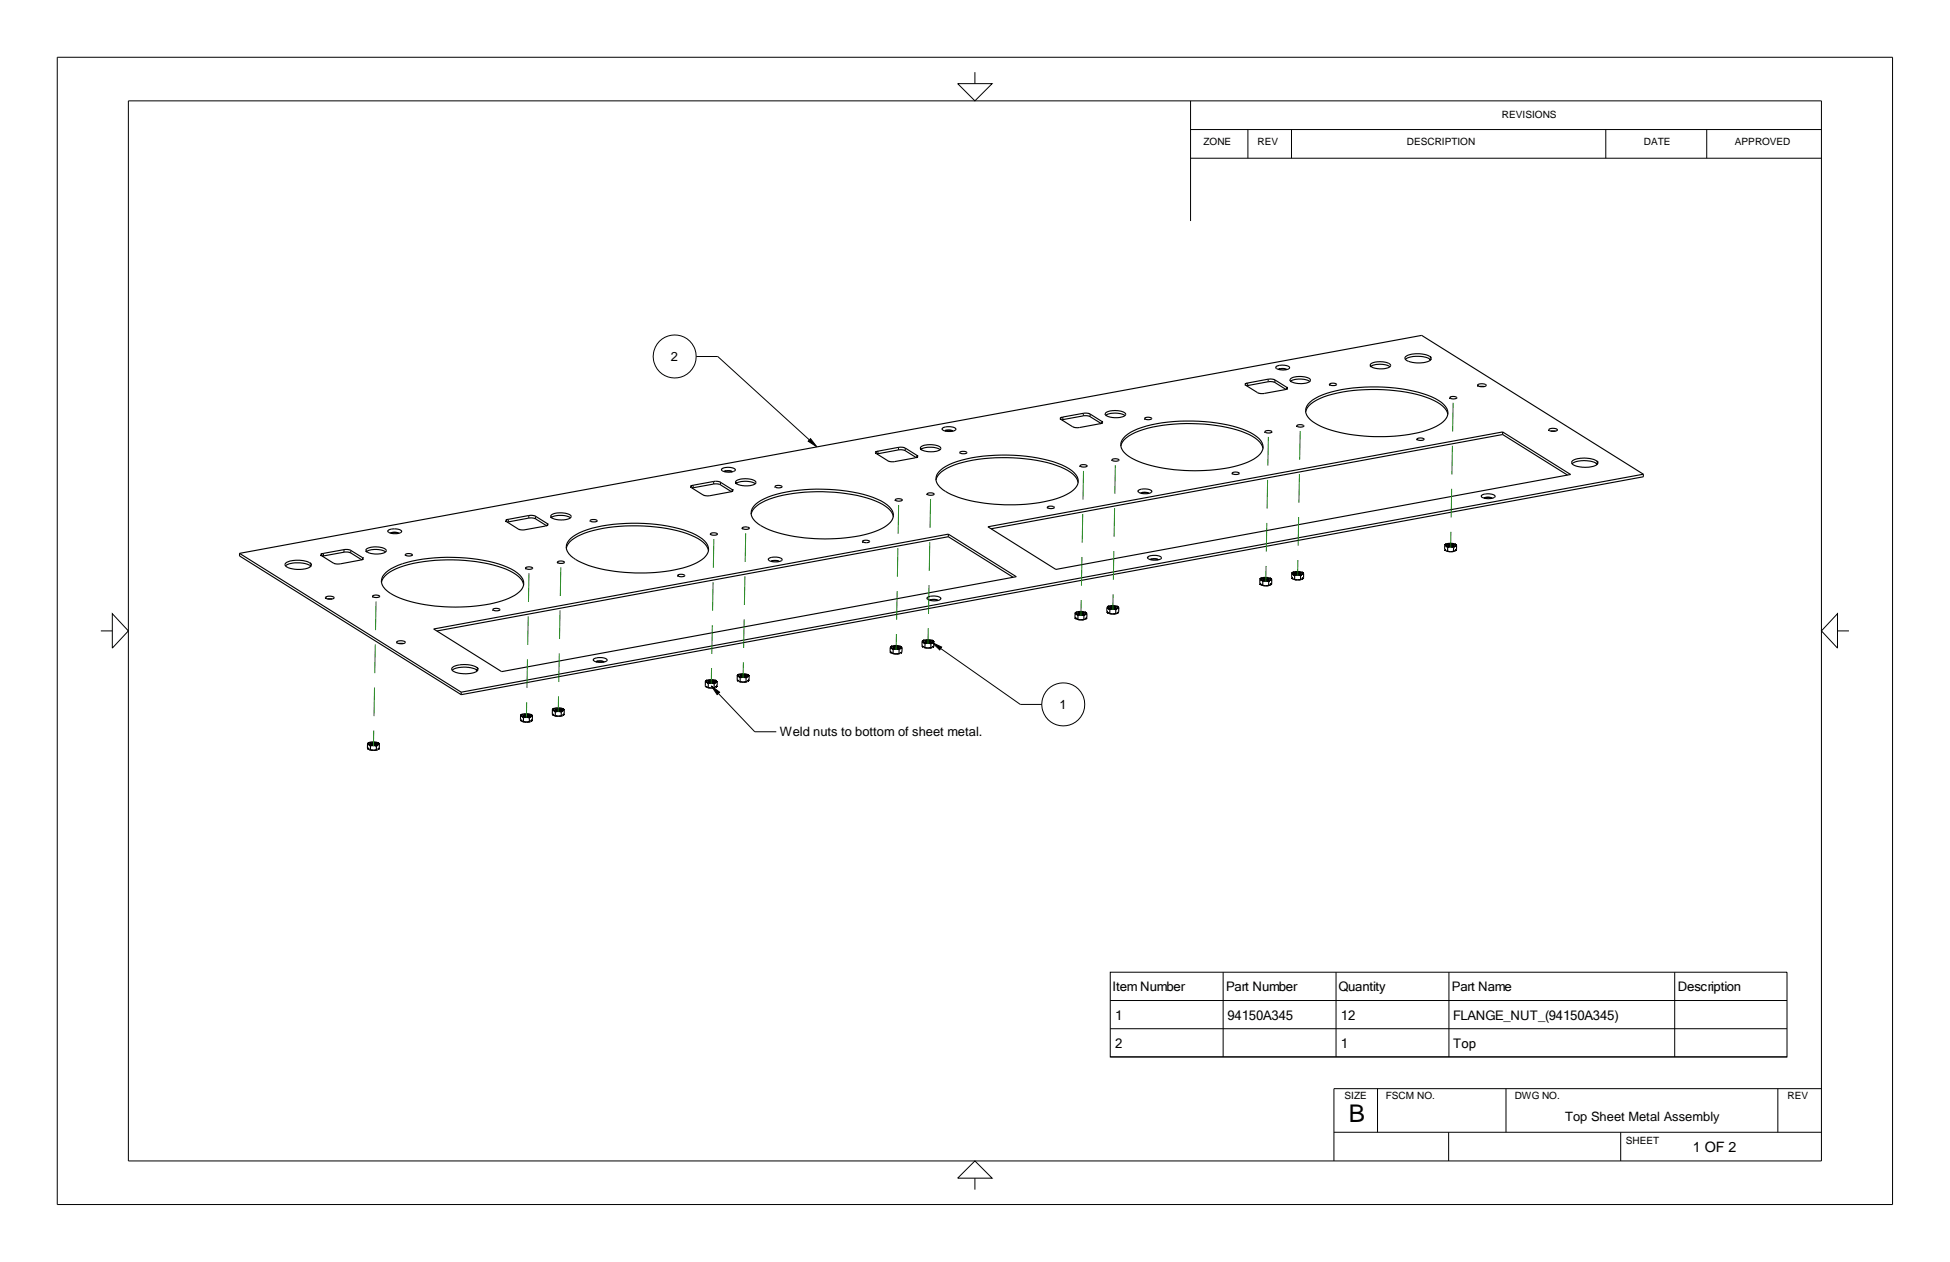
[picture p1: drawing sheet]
<svg xmlns="http://www.w3.org/2000/svg" width="432mm" height="279mm" viewBox="0 0 432 279" stroke-linecap="round" stroke-linejoin="round" font-family="sans-serif">
<g fill="none" stroke="#000" stroke-width=".22">
<path d="M12.7 12.7h406.4v254h-406.4zM212.1 18.5h7.6l-3.8 3.8zM215.9 16v2.5M28.4 22.3h374.9v234.7h-374.9zM263.6 28.7h139.7M263.6 35h139.7M263.6 22.3v26.6M276.3 28.7v6.3M286 28.7v6.3M355.6 28.7v6.3M377.9 28.7v6.3M154.2 78.9h4.7l20.3 18.5"/>
<path d="M179.5 97.1l1.4 1.8-1.9-1.2zM194.4 99.9v.6M199 99l-.1 .6M200.5 99.2l-.1 .6M235.4 92.3v.6M239.9 91.5v.6M241.4 91.7v.5M244 93.3v.4M276.3 84.8v.6M280.8 83.9v.6M282.3 84.1v.6M284.9 85.7v.4"/>
<path d="M112.6 115v.5M117.1 114.1v.6M118.6 114.3v.6M121.2 115.9v.4M153.5 107.4v.6M158 106.6v.6M159.5 106.8v.5M162.1 108.4v.4M203.1 100.8v.4M22.3 139.7h2.6M24.9 135.9l3.5 3.8-3.5 3.8zM71.6 122.5v.6"/>
<path d="M76.2 121.7v.6M77.7 121.9v.5M80.3 123.5v.4M239.8 135.8h.1M240 135.7h.1M246.9 134.5h.1M247 134.4h.1M280.8 128.3h.1M280.9 128.1v.1M287.8 127h.1M288 126.8v.1M321.7 120.7v.1"/>
<path d="M321.8 120.6h.1M406.9 135.9v7.6l-3.6-3.8zM406.9 139.7h2.5M117 158.5h.1M117.2 158.3h.1M124.1 157.1v.1M124.2 157v.1M157.5 151.8l1.8 1.4-.5 .6zM158 150.9h.1M158.1 150.7v.1M159.1 153.5l8 8.5h4.8M165 149.6h.1"/>
<path d="M165.2 149.5h.1M198.9 143.4h.1M199 143.2v.1M206 142v.1M206.1 141.9v.1M206.4 142.3l2.1 1-.4 .6zM208.3 143.6l17.6 12.4h4.8M83.2 164.7h.1M83.3 164.5v.1M245.9 215.2h149.8v18.8h-149.8zM270.8 215.2v18.8M295.8 215.2v18.8"/>
<path d="M320.8 215.2v18.8M370.8 215.2v18.8M245.9 227.8h149.8M245.9 234h149.8M245.9 221.5h149.8M215.9 257l3.8 3.8h-7.6zM295.4 250.7h107.9M305 241v9.7M320.8 250.7v6.3M333.5 241v9.7M358.9 250.7v6.3M393.7 241v9.7"/>
<path d="M403.3 241h-107.9v16M215.9 260.8v2.6"/>
<circle cx="149.4" cy="78.9" r="4.8"/>
<circle cx="235.4" cy="155.9" r="4.8"/>
</g>
<g fill="none" stroke="#000" stroke-width=".25">
<path d="M311.2 79.6a5.3 5.3 0 0 1 5.6 .1M311.2 79a5.1 5.1 0 0 1 5.7 .2 .54 .54 0 0 1-.5 .8 5.9 5.9 0 0 1-5.2-.5l-.1-.2zM203.9 99a4.2 4.2 0 0 1 4.4 .1 1.08 1.08 0 0 1-1.4 .9l-2.1-.1-.9-.4zM203.9 99.5l.9-.4 1.6-.1 .9 .2 .9 .3M208.7 94.8l.9-.3 1.3 .1a.54 .54 0 0 1 .7 .6l-.8 .3h-1.1l-.9-.2-.2-.2zM209.3 95.4l1.1-.2 .6 .2-.8-.1-.9 .1M234.9 92.5l5.7-1 .7 .1 2.8 1.7v.2l-.5 .3-4.7 .9h-.7l-.7-.2-2.6-1.7zM235.1 93l5.6-1 .6 .2 2.5 1.5M244.8 91.4a4.2 4.2 0 0 1 4.4 .2 .89 .89 0 0 1-1 .8l-1.4 .1-1.4-.3-.6-.4zM244.9 91.9l1-.4h1.3l1.2 .2 .7 .3M248.2 98.7a5.5 5.5 0 0 1 4-3.3 38.5 38.5 0 0 1 23.6 .4 5.6 5.6 0 0 1 3.9 3.5M249.2 96.6a18 18 0 0 1 9.4-3.1 37.7 37.7 0 0 1 17.5 1.9l1.5 .8a3.3 3.3 0 0 1 2.1 3.2 5.1 5.1 0 0 1-3.3 2.9 37.4 37.4 0 0 1-19.6 1.2 15.6 15.6 0 0 1-7.3-2.8l-.8-.8-.5-1.1a2.16 2.16 0 0 1 1-2.2z"/>
<path d="M253.5 92.5l.5-.1 .7 .1a.23 .23 0 0 1 .3 .2 .23 .23 0 0 1-.3 .2h-1l-.2-.2zM275.8 85l5-1.1h.9l.6 .2 2.7 1.7 .1 .2-.6 .3-5.3 .8-.7-.1-2.7-1.7zM276 85.4l5.5-.9 .8 .2 2.4 1.5M280.2 95.5l.5-.2 .8 .1a.25 .25 0 0 1 .1 .4 .25 .25 0 0 1-.4 0h-.8l-.3-.2zM282.6 81.2l.6-.3h1.5a.57 .57 0 0 1 .8 .7l-.9 .3h-1.1l-.9-.3zM283.2 81.8l1.1-.2 .5 .3M284.7 81.7l-.9-.1-.6 .2M284.7 81.7l.2 .1M285.8 83.9a4.4 4.4 0 0 1 4.3 .1l.1 .1a1.07 1.07 0 0 1-1.4 .8l-2.2-.1-.9-.5zM285.8 84.4l.8-.4 1.6-.1 1 .2 .8 .4M287.2 94.2l.5-.2 .7 .1a.25 .25 0 0 1 .3 .3 .25 .25 0 0 1-.4 .1h-.9zM289.1 91.2a5.7 5.7 0 0 1 4-3.3 38.6 38.6 0 0 1 23.6 .4 5.6 5.6 0 0 1 3.9 3.4"/>
<path d="M290.1 89a18 18 0 0 1 9.5-3.1 36.3 36.3 0 0 1 18.2 2.3 4.4 4.4 0 0 1 2.8 3.2 4 4 0 0 1-2.6 3 33.7 33.7 0 0 1-17.1 2 21.4 21.4 0 0 1-10.1-3l-1.1-1-.6-1.1a2.43 2.43 0 0 1 1-2.3zM294.4 85l1-.2 .6 .4-.5 .2h-.6l-.4-.2zM303.5 80.6a4.2 4.2 0 0 1 4.4 .2 .89 .89 0 0 1-1 .8l-1.5 .1-1.3-.3-.6-.3zM303.6 81.1l.9-.4 1.3-.1 1.3 .2 .7 .4M313.8 97.1l.6-.1h.6a.26 .26 0 0 1 .3 .3 .26 .26 0 0 1-.4 .2h-.7l-.4-.2zM321.1 87.9l.9-.1 .6 .3-.8 .2-.7-.1zM327.2 85.3l.4-.3h1a.29 .29 0 0 1 .4 .1 .29 .29 0 0 1 0 .4l-1.1 .1-.5-.1-.2-.2M327.6 85.6h1.1M332.7 96.2l14.4 9M332.7 96.2l-113.2 20.9M332.7 95.6v.6M343 95l.7-.2 .7 .1a.33 .33 0 0 1 .5 .3 .33 .33 0 0 1-.5 .3l-1.1-.1-.3-.1z"/>
<path d="M343.4 95.4l1 .1M85.9 117.5l.9-.4 1.4 .1a.53 .53 0 0 1 .7 .6l-.9 .3-.9 .1-1-.3-.2-.2zM86.5 118l.4-.1 .7-.1 .7 .3-.8-.2-.9 .2M112.1 115.1l5-1h.9l.6 .2 2.6 1.6 .1 .3-.5 .3-5.3 .8-.7-.1-2.7-1.7zM112.3 115.6l5.5-.9 .8 .2 2.4 1.5M122 114.1a4.3 4.3 0 0 1 4.4 .1 1.11 1.11 0 0 1-1.3 .9l-2.2-.1-.8-.4-.2-.3zM122.1 114.6l.7-.4 1.7-.1 1 .2 .8 .3M126.4 119.2a18 18 0 0 1 9.4-3.1 37.7 37.7 0 0 1 17.5 1.9l1.5 .9a3.3 3.3 0 0 1 2.1 3.1 5 5 0 0 1-3.3 2.9 37.4 37.4 0 0 1-19.6 1.3 15 15 0 0 1-7.3-2.8l-.8-.9-.5-1a2.18 2.18 0 0 1 1-2.3zM130.7 115.2l1-.2 .5 .3-.9 .2-.6-.1zM153.2 108.1l5.6-1 .6 .2 2.5 1.5M157.2 109.7h-1.3l-3-2 .5-.3 5.4-.8 .7 .1 2.8 1.8-.5 .4-4.6 .8M157.4 118.1l.9-.1 .5 .1 .1 .2-1.1 .2-.4-.2z"/>
<path d="M159.8 103.8l.8-.3h1.5a.54 .54 0 0 1 .7 .7l-1 .3h-1.1l-.8-.3zM160.4 104.4l.4-.2h.7l.7 .3M160.5 104.4l1-.1 .6 .2M163 106.5a4.2 4.2 0 0 1 4.4 .2 .89 .89 0 0 1-1.1 .8l-1.4 .1-1.3-.3-.7-.3zM163 107l1-.4h1.3l1.2 .1 .7 .4M164.4 116.8l.6-.2 .6 .1a.26 .26 0 0 1 .3 .3 .26 .26 0 0 1-.4 .2l-.8-.1-.3-.1zM166.3 113.8a5.7 5.7 0 0 1 4-3.3 38.2 38.2 0 0 1 23.6 .4 5.5 5.5 0 0 1 3.9 3.5M167.3 111.7a17.7 17.7 0 0 1 9.5-3.2 37.6 37.6 0 0 1 17.4 2l1.6 .8a3.3 3.3 0 0 1 2 3.2 5.1 5.1 0 0 1-3.3 2.9 37.4 37.4 0 0 1-19.6 1.2 15 15 0 0 1-7.2-2.8l-.9-.9-.5-1a2.43 2.43 0 0 1 1-2.2zM171.7 107.6l.5-.1h.7a.25 .25 0 0 1 .2 .4 .25 .25 0 0 1-.4 .1l-.8-.1-.3-.1zM191 119.8l.6-.2 .6 .1a.26 .26 0 0 1 .3 .3 .26 .26 0 0 1-.4 .1h-.8l-.3-.2zM194 100.4l-.1-.3 .5-.2 4.7-.9h.8l.6 .2 2.6 1.7 .1 .2-.6 .3-5.2 .8-.7-.1-2.7-1.7M194.2 100.5l5.4-.9 .8 .2 2.5 1.5"/>
<path d="M198.3 110.6l.5-.2 .7 .1a.24 .24 0 0 1 .3 .3 .24 .24 0 0 1-.4 .1h-.9l-.2-.1zM205.3 109.3l1-.2 .5 .2v.2l-1 .1-.4-.1zM207.3 106.3a4.6 4.6 0 0 1 3.1-3 37.4 37.4 0 0 1 20.3-1.1 14.4 14.4 0 0 1 7.4 3.3l.6 1.3M208.2 104.1a18 18 0 0 1 9.5-3.1 37.7 37.7 0 0 1 17.4 1.9l1.6 .9a3.3 3.3 0 0 1 2 3.1 5.1 5.1 0 0 1-3.2 2.9 38.2 38.2 0 0 1-21.6 .8 11.6 11.6 0 0 1-5.6-2.6l-.7-.8-.3-.8a2.16 2.16 0 0 1 .9-2.3zM210 118.3l15 9.4-113.9 21-15.1-9.4M210 118.8l14.3 9M210 118.8l-113.3 20.9M210 118.3l-114 21M210 118.3v.5M212.6 100.1l1.2-.1a.26 .26 0 0 1 .3 .3 .26 .26 0 0 1-.4 .1h-.8l-.4-.2zM218.8 116.6l113.9-21 15.1 9.5-114 21zM231.9 112.3l.9-.2 .7 .2-.3 .3h-.6l-.4-.1z"/>
<path d="M239.3 103.3l.7 .1 .6-.1a.23 .23 0 0 0 .1-.3 .23 .23 0 0 0-.4-.1h-.9l-.2 .2 .1 .2M246.2 101.8l.5 .3 .8-.1a.24 .24 0 0 0 .3-.3 .24 .24 0 0 0-.4-.1h-.9l-.3 .2M252.6 109.2l.4-.2h.7l.7 .2M252.7 109.2l.9-.2 .7 .2M252.8 108.3l-.7 .2-.1 .4 .9 .4 1.7-.1a.4 .4 0 0 0 .5-.4 .4 .4 0 0 0-.5-.4l-.9-.2-.9 .1M272.9 104.7l1-.2 .4 .1 .1 .2-1 .3-.5-.2zM328.1 109.7l.9-.4 1.3 .1a.54 .54 0 0 1 .7 .7l-.7 .2-1.3 .1-.9-.4zM328.7 110.3l.3-.2h.7l.7 .2M328.7 110.3l1.1-.2 .5 .2M348.1 102.7a5.3 5.3 0 0 1 5.6 .1M348.2 102a5.3 5.3 0 0 1 5.6 .3 .62 .62 0 0 1-.7 .8 5.9 5.9 0 0 1-5-.4l-.1-.4zM363.9 105l-49.1-30.7-261.8 48.2"/>
<path d="M363.9 105v.6l-261.8 48.2M363.9 105l-261.8 48.2M53 122.5v.6l49.1 30.7M53 122.5l49.1 30.7M63.2 125.3a5.3 5.3 0 0 1 5.6 .1M63.3 124.6a5.3 5.3 0 0 1 5.6 .3 .76 .76 0 0 1-.8 .9 5.9 5.9 0 0 1-4.9-.5l-.1-.4zM71.2 122.7l5.8-1.1 .7 .2 2.6 1.7 .1 .2-.5 .3-4.6 .8-.8 .1-.6-.2-2.7-1.7zM71.4 123.1l4.9-.9h.7l.6 .2 2.5 1.5M72.2 132.2l.5-.2h.8a.3 .3 0 0 1 .4 .1 .3 .3 0 0 1 0 .4l-1.4 .1-.4-.2zM72.5 132.6h1M81.1 121.6a4.2 4.2 0 0 1 4.4 .2 1.15 1.15 0 0 1-1.3 .8l-1.2 .1-1.3-.3-.6-.4zM81.2 122.1l.9-.4 1.3-.1 1.3 .2 .7 .4"/>
<path d="M82.6 131.9l.5-.2 .7 .1a.23 .23 0 0 1 .2 .3 .23 .23 0 0 1-.3 .1h-.9l-.3-.1zM84.5 128.9a5.5 5.5 0 0 1 4-3.3 38.4 38.4 0 0 1 23.6 .4l2.2 1.2a3.6 3.6 0 0 1 1.7 2.3M89.8 122.7l.5-.1h.8a.23 .23 0 0 1 .2 .3 .23 .23 0 0 1-.4 .2l-.9-.1-.2-.1zM109.2 134.9l1-.2 .4 .1 .1 .2-1 .2-.5-.1zM116 129.2a3.8 3.8 0 0 1-2.7 2.9 34 34 0 0 1-17 2.1 21.9 21.9 0 0 1-10.2-3.1l-1.2-1.1-.4-1a2.16 2.16 0 0 1 .9-2.3 17.7 17.7 0 0 1 9.5-3.1 37.7 37.7 0 0 1 17.5 2l1.5 .8a3.5 3.5 0 0 1 2.1 2.8M116.4 125.7l1.2-.2a.28 .28 0 0 1 .3 .3 .28 .28 0 0 1-.4 .2h-.8l-.3-.2zM123.5 124.4l.5-.2 .8 .1a.24 .24 0 0 1 .1 .3 .24 .24 0 0 1-.3 .1h-.9l-.3-.2zM125.4 121.3a4 4 0 0 1 2.4-2.5 32.9 32.9 0 0 1 17.4-2.1 22.6 22.6 0 0 1 10 3 3.8 3.8 0 0 1 1.7 2.2M150.1 127.3l.5-.2 .8 .1a.24 .24 0 0 1 .2 .4 .24 .24 0 0 1-.4 .1l-.9-.1-.2-.1zM170.2 123.7l.9-.3h1.3a.62 .62 0 0 1 .7 .6l-.5 .3-1.2 .1-1.1-.3-.2-.2zM170.8 124.3l1.1-.2 .6 .2M170.8 124.3l.9-.2 .8 .2"/>
<path d="M205.3 132.3l.9-.3h1.4a.54 .54 0 0 1 .7 .7l-.7 .3h-1.2l-.9-.3-.2-.2zM205.9 132.9l.4-.2h.7l.7 .2M206 132.9l1-.1 .6 .1M238.1 135.8l-.1 .9 .4 .3M238.1 135.8l.3 .2M238.4 136l.3 .2M238.4 136l.7 .2 1.2-.2M238.4 135.6l-.3 .2M238.4 135.6l-.2 .1 .2 .3M238.5 135.5h.1M238.5 135.5l-.1 .1M238.6 135.5l1.1-.1 .5 .1"/>
<path d="M238.6 135.5h-.1M238.7 136.2v.9M238.7 137.1l.7 .1M238.7 136.2l1.3 .1M238.7 137.1h-.2l.9 .1M238.7 135.8h.1M238.8 135.9h.1M238.8 135.8l1.1 .1M238.9 135.8h.9M238.9 135.9l.8 .1M239 136h.7M239 136h.6"/>
<path d="M239 135.6l.9 .2M239 135.6l-.3 .1v.1M239 135.6h.7l.4 .2M239 135.6h.8l.3 .2M239.1 136h.5M239.6 135.7h-.6l-.2 .2M239.6 135.7l.2 .1M239.6 135.7l.1 .1M239.7 135.8h.1M239.8 135.8l.1 .1M239.8 135.8h.1M239.9 135.8v.1"/>
<path d="M239.9 135.9h.1M240 136.3v.8M240 137.1l-.6 .1M240.1 135.8l-.4 .2-.8-.1M240.2 137.1h-.2M240.2 137.1l-.8 .1M240.2 135.5l.1 .1M240.2 135.5h.1M240.3 135.5v.1M240.3 135.6l.4 .3M240.3 135.6l.2 .1-.2 .3M240.3 136l-.3 .3"/>
<path d="M240.7 135.9v.9l-.4 .3M240.7 135.9l-.4 .1M245.1 134.5v.9l.3 .3M245.1 134.5l.3 .1M245.4 134.6l1 .3 1-.2M245.4 134.6l.4 .4h1.3M245.4 134.3l-.3 .2M245.4 134.3l-.1 .1 .1 .2M245.5 134.2l-.1 .1M245.7 135.8h-.2l.9 .1M245.7 135.8l.7 .1M245.8 135l-.1 .8"/>
<path d="M245.8 134.6l1 .1M245.9 134.5l1 .1M245.9 134.5h.9M246 134.6l.8 .1M246 134.6l.7 .1M246 134.7h.7M246.1 134.3l.8 .2M246.1 134.3l-.4 .1 .1 .2M246.1 134.3l.5-.1 .5 .2-.3 .3M246.1 134.3h.8l.2 .2M246.1 134.7h.5M246.6 134.5l-.5-.1-.2 .2"/>
<path d="M246.6 134.5h.3M246.9 134.5v.1M247 134.6h.1M247.1 135.8l-.7 .1M247.1 135v.8M247.3 135.8h.1M247.3 135.8l-.9 .1M247.3 134.2l.1 .1M247.3 134.2h.1M247.3 135.8h-.2M247.3 134.2l-1.2-.1-.7 .2M247.4 134.7l-.3 .3"/>
<path d="M247.4 134.3l.2 .2-.2 .2M247.4 134.3l.3 .3M247.7 134.6l-.3 .1M247.7 134.6v.9l-.3 .2M254.2 123.3l.7-.3h1.5a.51 .51 0 0 1 .6 .2 .51 .51 0 0 1 .1 .5l-.7 .3h-1.2l-1-.3zM254.8 123.9l.4-.2h.7l.6 .2-.7-.2-1 .2M279 128.3v.9l.3 .3M279 128.3l.3 .1M279.3 128.4l.3 .3M279.3 128l-.3 .3M279.3 128l-.1 .1 .1 .3M279.3 128.4l.9 .2 1-.1"/>
<path d="M279.4 129.5l.2 .1M279.4 129.5h.1M279.4 129.5l.9 .2M279.4 128h-.1M279.6 129.6l.7 .1M279.6 128.7v.9M279.6 128.7h1.3M279.7 128.3h.1M279.7 128.3l.9 .1M279.7 128.3h1.1M279.8 128.2l.9 .1M279.8 128.4h.9"/>
<path d="M279.9 128.4h.7M280 128l.8 .3M280 128h.6l.4 .3M280 128l-.3 .1v.2M280 128l1 .2-.4 .2M280 128.4l.5 .1M280.3 127.8l-.9 .2M280.3 127.8l.9 .2M280.5 128.2l.3 .1M280.5 128.2h-.5l-.3 .1M280.8 128.3v.1M280.8 128.3h.1"/>
<path d="M280.8 128.3l.1 .1M280.9 129.6h.3l-.9 .1M280.9 129.6l-.6 .1M280.9 128.7v.9M281.2 128h.1M281.3 128.4l-.4 .3M281.3 128.4l-.1 .1M281.3 128l.3 .3M281.3 128l.1 .2-.1 .2M281.6 128.3v.9l-.3 .3M281.6 128.3l-.3 .1M286 127v.9l.3 .3"/>
<path d="M286 127l.4 .1M286.4 127.1l.7 .2 1.2-.2M286.4 127.1l.3 .3M286.4 126.7l-.4 .3M286.4 126.7l-.2 .2 .2 .2M286.5 126.7h.1M286.5 126.7h-.1M286.5 126.7l1.1-.2 .6 .2M286.7 128.3l-.3-.1 .9 .2M286.7 127.4h1.3M286.7 128.3l.6 .1M286.7 127.4v.9"/>
<path d="M286.8 127l.9 .1M286.8 127h1M286.9 126.9l.9 .1M286.9 126.9l-.1 .1M286.9 127.1h.8M287 127.1h.6M287 126.7l-.3 .2 .1 .1M287 126.7h.6l.4 .2-.3 .2M287 126.7l.8 .1 .2 .2M287 126.7l.8 .3M287 127.1h.5M287.6 126.9h-.7"/>
<path d="M287.6 126.9l.2 .1M287.8 127h.1M287.9 127v.1M288 127.4v.9M288 128.3l-.7 .1M288.2 128.2v.1M288.2 128.2l-.2 .1M288.2 128.3l-.9 .1M288.2 126.7h.1M288.3 126.7l.2 .2-.2 .2M288.3 127.1l-.3 .3M288.3 126.7l.4 .3"/>
<path d="M288.7 127l-.1 .9-.3 .3M288.7 127l-.4 .1M319.9 120.8v.8l.3 .3M319.9 120.8l.3 .1M320.2 120.9l1 .2M320.2 120.9l.4 .3M320.3 120.5l-.2 .1 .1 .3M320.3 120.5l-.4 .3M320.3 122h.2M320.3 122l.9 .1M320.5 122l.7 .1M320.6 121.2l-.1 .8"/>
<path d="M320.6 120.8l1 .1M320.7 120.7l1 .1M320.7 120.7h.9M320.8 120.9h.8M320.9 120.5l1 .1-.1 .2-.2 .1M320.9 120.5l-.4 .1 .1 .2M320.9 120.5h.7l.3 .2M320.9 120.5l.8 .2M320.9 120.9h.5M321.2 121.1l.7 .1M321.2 121.1l-.6 .1M321.4 120.6h-.5l-.2 .2"/>
<path d="M321.4 120.6l.3 .1M321.4 120.6l.3 .2M321.7 120.8h.1M321.7 120.7v.1M321.8 120.8h.1M321.9 122l-.7 .1M321.9 121.2v.8M322.1 122l-.9 .1M322.1 120.4l.1 .1M322.1 120.4l-1.2-.1-.6 .2M322.1 122h.1M322.1 122h-.2"/>
<path d="M322.2 120.9l-.3 .3M322.2 120.9l-1 .2M322.2 120.5l.2 .2-.2 .2M322.2 120.5l.3 .3M322.5 120.8v.9l-.3 .3M322.5 120.8l-.3 .1M322.5 120.8h.1M87.9 142.1l.7-.2h.7a.33 .33 0 0 1 .4 .3 .33 .33 0 0 1-.5 .3h-1l-.4-.3zM88.3 142.5h1M100.1 147.8a5.1 5.1 0 0 1 5.7 .2 .55 .55 0 0 1-.5 .8 6 6 0 0 1-5.2-.4l-.1-.3zM100.1 148.4a5.3 5.3 0 0 1 5.6 .1M102.1 153.2v.6"/>
<path d="M115.3 158.5v.9l.3 .3M115.3 158.5l.3 .1M115.6 158.2l-.2 .2 .2 .2M115.6 158.2l-.3 .3M115.6 158.6l1 .2 1-.2M115.6 158.6l.3 .3M115.7 159.7h.1M115.7 159.7l.2 .1M115.7 158.1l-.1 .1M115.7 158.1h.1M115.7 159.7l.9 .2M115.7 158.1l1.1-.1 .7 .2"/>
<path d="M115.9 159.8l.7 .1M115.9 158.9v.9M115.9 158.9h1.3M116 158.5h.1M116 158.5l.9 .1M116.2 158.6h.7M116.2 158.2l.9 .3M116.2 158.2l1 .1M116.2 158.2l-.3 .1 .1 .2M116.3 158.6h.5M116.8 158.4l.2 .1M116.8 158.4h.1"/>
<path d="M116.8 158.4l-.6-.1-.2 .2M116.9 158.6h-.8h.8M117 158.5h.1M117.1 158.5h.1M117.1 158.5v.1M117.1 158.5h-1.1l.6-.1 .5 .2M117.2 158.3v.2M117.2 158.3l.1 .1M117.2 158.9v.9M117.2 159.8l-.6 .1M117.2 159.8l.2-.1-.8 .2M117.3 158.4l-.4 .2"/>
<path d="M117.5 158.2h.1M117.6 158.2l.3 .3M117.6 158.6l-.4 .3M117.6 158.2l.1 .1-.1 .3M117.9 158.5v.9l-.4 .3M117.9 158.5l-.3 .1M122.3 157.2l.3 .1M122.3 157.2v.9l.3 .2M122.6 157.3h.1M122.6 157.3l.8 .2 1.2-.2M122.7 156.9l-.4 .3M122.7 156.9l-.2 .2 .1 .2"/>
<path d="M122.7 157.3l.3 .3M122.7 158.4l.3 .1M122.7 158.4h.1M122.7 158.4l.9 .2M122.8 156.8l1.1-.1 .6 .2M122.8 156.8l-.1 .1M123 158.5l.6 .1M123 157.6h1.3M123 157.6v.9M123 157.2l1 .1M123.1 157.2h1M123.1 157.1h1"/>
<path d="M123.2 157.3h.8M123.3 156.9h.7l.3 .2M123.3 156.9l1 .1-.1 .2-.2 .1M123.3 156.9l.8 .2M123.3 156.9l-.3 .1v.2M123.3 157.3h.5M123.8 157.1l.3 .1M123.8 157.1h-.5l-.2 .1M123.9 157.3h-.7h.8M124.1 157.2l.1 .1M124.1 157.2h.1M124.2 157.2h.1"/>
<path d="M124.3 158.5l-.7 .1M124.3 157.6v.9M124.5 158.4l-.9 .2M124.5 158.4h.1M124.5 158.4l-.2 .1M124.5 156.9h.1M124.6 157.3l-.3 .3M124.6 156.9l.2 .2-.2 .2M124.6 156.9l.3 .3M124.9 157.2h.1M124.9 157.2l-.3 .1M124.9 157.2v.9l-.3 .3"/>
<path d="M131.4 145.9l.7-.3 1.6 .1a.52 .52 0 0 1 .7 .6l-.8 .3h-1.2l-.9-.3zM132 146.5l.9-.2 .9 .3M132.1 146.6l.9-.2 .7 .2M156.2 150.9l1.3 .4M156.2 150.9v.9l.3 .3M156.5 150.6l-.1 .3 .4 .4M156.5 150.6l-.3 .3M156.7 150.6h-.2M156.7 150.6l1.1-.1 .7 .2M156.8 152.2h-.2l.9 .1M156.8 152.2l.7 .1M156.8 151.3v.9"/>
<path d="M156.9 150.9h.1M156.9 151l.9 .1M156.9 150.9l1.1 .1M157 150.9h.9M157.1 151l.8 .1M157.2 150.6l.7 .1 .3 .2M157.2 150.6l-.3 .1v.2M157.2 150.6l.8 .3M157.2 150.6l1 .2-.4 .3M157.2 151.1h.5M157.5 151.3l.7 .1M157.5 151.3h-.7"/>
<path d="M157.7 150.8l.3 .1M157.7 150.8l.3 .2M157.7 150.8h-.6l-.2 .2M157.8 151.1l-.7-.1 .7 .1M158 150.9h.1M158 150.9v.1M158 151h.1M158.1 152.2h.3l-.9 .1M158.1 152.2l-.6 .1M158.2 151.4l-.1 .8M158.5 151.1l-.3 .3M158.5 150.7l.1 .1-.1 .3"/>
<path d="M158.5 151.1l-1 .2M158.5 150.7l.3 .3M158.8 151v.9l-.3 .2M158.8 151l-.3 .1M163.3 149.6l-.1 .9 .4 .3M163.3 149.6l.3 .1M163.6 149.4l-.2 .1 .2 .2M163.6 149.4l-.3 .2M163.6 149.7l.9 .3 1-.2M163.6 149.7l.3 .4M163.7 149.3l-.1 .1M163.7 149.3h.1"/>
<path d="M163.7 149.3l1-.1 .7 .1M163.9 150.9l.6 .1M163.9 150.9h-.2l.8 .1M164 149.7h.1M164 149.6l1.1 .1M164 149.6h1M164.1 149.7l.8 .1M164.2 149.8h.6M164.2 149.4l.8 .2M164.2 149.4l-.3 .1 .1 .2M164.2 149.4h.7l.3 .2M164.3 149.8h.5"/>
<path d="M164.8 149.5l.2 .1M164.8 149.5l.3 .2M164.8 149.5h-.5l-.3 .2M165 149.6h.1M165.1 149.6v.1M165.1 149.7h.1M165.2 150.1l-1.3-.1v.9M165.2 150.1v.8M165.2 150.9l-.7 .1M165.2 150.9h.2l-.9 .1M165.2 149.6l-.3 .2M165.4 149.3l.1 .1"/>
<path d="M165.4 149.3h.1M165.5 149.4l.4 .3v.9l-.4 .2M165.5 149.8l-.3 .3M165.5 149.4l.2 .1-.2 .3M165.9 149.7l-.4 .1M197.1 143.4l.3 .1M197.1 143.4v.9l.3 .3M197.4 143.5l1 .2M197.4 143.5l.4 .3M197.5 143.1l-.4 .3M197.5 143.1l-.2 .2 .1 .2M197.5 144.6h.1"/>
<path d="M197.5 144.6l.3 .1M197.5 143v.1M197.5 144.6l.9 .2M197.8 144.7l.6 .1M197.8 143.8v.9M197.8 143.4l1 .1M197.9 143.4h1M197.9 143.3l1 .1M198 143.5h.8M198 143.5h.7h-.6M198.1 143.1h.6l.4 .2-.3 .2M198.1 143.1l-.3 .2v.1"/>
<path d="M198.1 143.1l.7 .1 .3 .2M198.1 143.1l.8 .3M198.1 143.5l.5 .1M198.4 143.7l.7 .1M198.4 143.7l-.6 .1M198.6 143.3h-.5l-.2 .1M198.6 143.3l.3 .1M198.9 143.4h.1M199 143.4v.1M199.1 144.7l-.7 .1M199.1 143.8v.9M199.3 144.7h.1"/>
<path d="M199.3 144.7h-.2M199.3 143.1h.1M199.3 143.1l-1.2-.2-.6 .2M199.4 143.5l-.3 .3M199.4 143.5l-1 .2M199.4 143.1l.2 .3-.2 .1M199.4 143.1l.3 .3M199.7 143.4v.9l-.3 .3M199.7 143.4l-.3 .1M204.2 142.1v.9l.3 .3M204.2 142.1l.3 .1M204.5 142.2l.3 .3"/>
<path d="M204.5 142.2l.8 .2 1.2-.2M204.5 141.8l-.3 .3M204.5 141.8l-.1 .1 .1 .3M204.6 141.8h-.1M204.6 141.8l1.2-.2 .7 .2M204.8 143.4l-.2-.1 .9 .2M204.8 143.4l.7 .1M204.8 142.5h1.3M204.8 142.5v.9M205 142l.9 .1M205 142l-.1 .1M205 142l1 .1"/>
<path d="M205 142.2h.8M205.1 141.8l.9 .3M205.1 141.8l-.3 .2 .1 .1 .9 .1M205.1 141.8h.8l.3 .2zM205.2 142.2h.5M205.7 142h-.6l-.2 .1M205.7 142l.3 .2M205.7 142l.3 .1M205.8 142.2h-.7h.7M206 142.1h.1M206 142.1v.1M206 142.1l.1 .1"/>
<path d="M206.1 143.4l.3-.1-.9 .2M206.1 143.4l-.6 .1M206.1 142.5v.9M206.2 142l-.4 .2M206.5 141.8l.3 .3-.3 .1M206.5 142.2l-.4 .3M206.5 141.8l.1 .3-.1 .1M206.8 142.1v.9l-.3 .3M81.4 164.7l.3 .1M81.4 164.7v.9l.3 .3M81.7 164.4l-.3 .3M81.7 164.8l1 .3"/>
<path d="M81.7 164.8l.3 .3M81.7 164.4l-.1 .2 .1 .2M82 166l-.2-.1 .9 .2M82 166l.7 .1M82 165.1v.9M82.1 164.7l1.1 .1M82.2 164.7h.9M82.2 164.6l-.1 .2M82.3 164.8l.7 .1M82.4 164.4l.7 .1 .3 .2M82.4 164.4l.6 .1 .2 .2M82.4 164.4l1 .2-.1 .2-.3 .1"/>
<path d="M82.4 164.4l-.3 .1-.1 .2 1 .2M82.4 164.9h.5M82.4 164.8l.6 .1M82.4 164.8h-.1M82.4 164.8l.7 .1M82.7 165.1h-.7M82.7 165.1h.7l-.1 .9M82.9 164.6l.3 .1M82.9 164.6h-.7M82.9 164.6l.2 .1M83.1 164.7h.1M83.2 164.7h.1"/>
<path d="M83.2 164.8h.1M83.3 166l-.6 .1M83.3 166h.3l-.9 .1M83.6 164.4l-1.2-.1-.7 .1M83.6 164.4h.1M83.6 164.4l.1 .1M83.7 164.5l.3 .3M83.7 164.5l.1 .1-.1 .3M83.7 164.9l-.3 .3M83.7 164.9l-1 .2M84 164.8v.9l-.3 .2M84 164.8l-.3 .1"/>
</g>
<path d="M280.9 96.7l-.6 32.1M287.9 95.4l-.6 32.1M321.8 89.2l-.6 32M158.1 119.4l-.6 32M165.1 118.1l-.6 32M199 111.8l-.6 32.1M206.1 110.5l-.6 32.1M239.9 104.3l-.5 32M247 103l-.6 32M83.3 133.2l-.6 32M117.1 126.9l-.5 32.1M124.2 125.6l-.6 32.1" fill="none" stroke="#158010" stroke-width=".22" stroke-dasharray="6.3 3.2" stroke-linecap="butt"/>
<g fill="#000">
<path d="M157.6 151.9l1.2 1.9 .5-.6zM206.5 142.3l1.6 1.6 .4-.6z"/>
<path d="M179.5 97.1l-.5 .6 1.9 1.2z" fill-rule="evenodd"/>
</g>
<text font-size="5.4" x="298.7" y="248.4">B</text>
<text font-size="3.2" x="374.8" y="255.1">1 OF 2</text>
<g font-size="2.9">
<text x="148.6" y="79.9">2</text>
<text x="234.6" y="156.9">1</text>
<text x="172.7" y="163">Weld nuts to bottom of sheet metal.</text>
<text x="246.4" y="219.5">Item Number</text>
<text x="271.5" y="219.5">Part Number</text>
<text x="296.4" y="219.5">Quantity</text>
<text x="321.5" y="219.5">Part Name</text>
<text x="371.5" y="219.5">Description</text>
<text x="246.9" y="225.8">1</text>
<text x="271.8" y="225.8">94150A345</text>
<text x="296.9" y="225.8">12</text>
<text x="321.8" y="225.8">FLANGE_NUT_(94150A345)</text>
<text x="246.9" y="231.9">2</text>
<text x="296.9" y="231.9">1</text>
<text x="321.8" y="231.9">Top</text>
</g>
<text font-size="2.8" x="346.6" y="248.1">Top Sheet Metal Assembly</text>
<g font-size="2.2">
<text x="332.6" y="26">REVISIONS</text>
<text x="266.5" y="32.2">ZONE</text>
<text x="278.5" y="32.2">REV</text>
<text x="311.6" y="32.2">DESCRIPTION</text>
<text x="364" y="32.2">DATE</text>
<text x="384.2" y="32.2">APPROVED</text>
<text x="297.7" y="243.4">SIZE</text>
<text x="306.9" y="243.4">FSCM NO.</text>
<text x="335.4" y="243.4">DWG NO.</text>
<text x="395.8" y="243.4">REV</text>
<text x="360" y="253.2">SHEET</text>
</g>
</svg>
